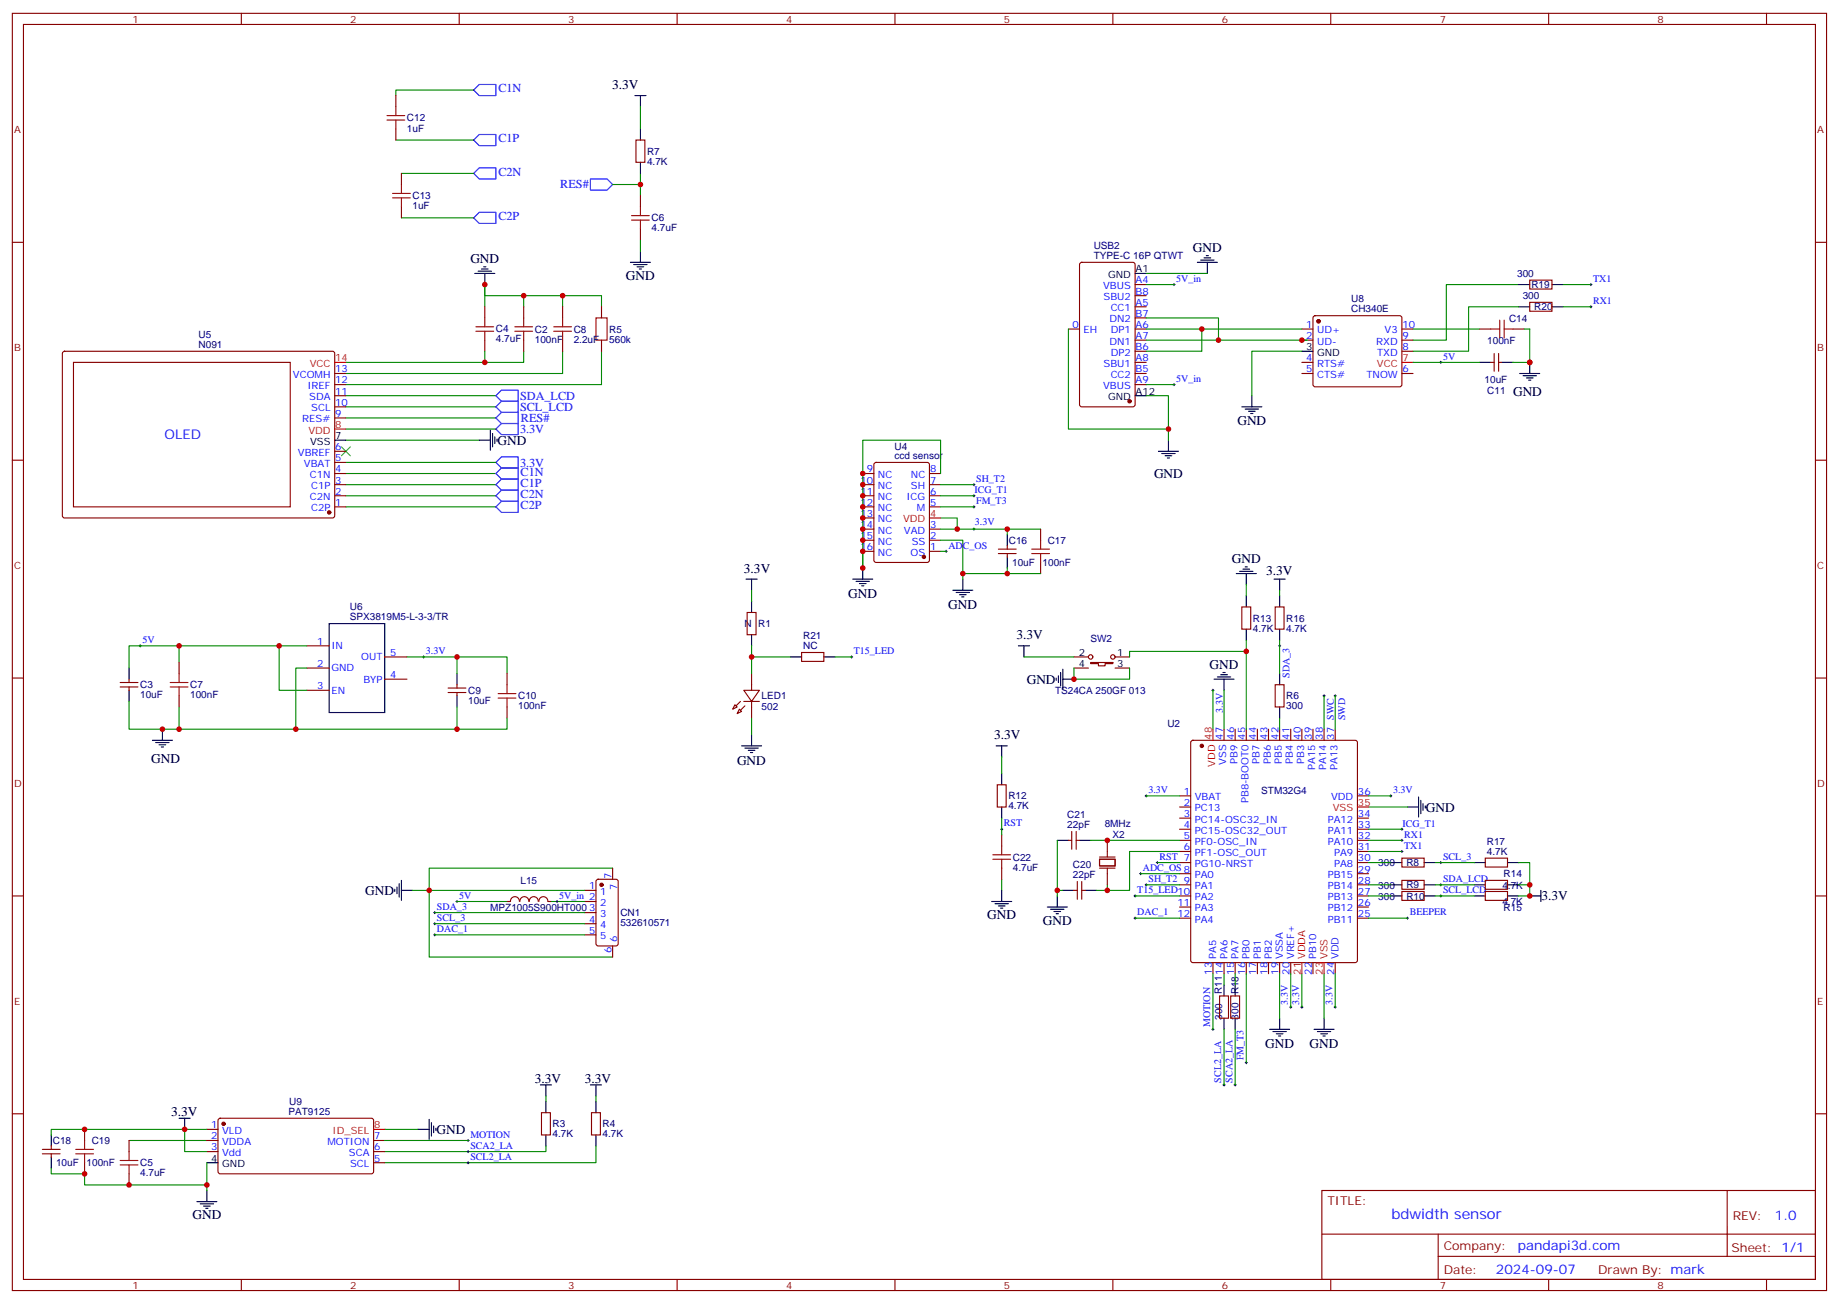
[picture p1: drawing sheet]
<svg xmlns="http://www.w3.org/2000/svg" width="584mm" height="414mm" viewBox="0 0 584 414" stroke-linecap="round" stroke-linejoin="round" font-family="sans-serif">
<g fill="none" stroke="#870000" stroke-width=".35">
<path d="M3.9 4.2h575.7v405.4h-575.7zM7.4 7.8h568.7v398.2h-568.7zM76.6 4.2v3.6M145.7 4.2v3.6M214.9 4.2v3.6M284 4.2v3.6M353.2 4.2v3.6M422.3 4.2v3.6M491.5 4.2v3.6M560.6 4.2v3.6M125.6 30.3v3.6M125.6 40.9v3.5"/>
<path d="M127.4 55v3.6M201.8 44.4h2.8v7.1h-2.8zM3.9 76.9h3.5M127.4 65.6v3.5M203.2 62.1v3.5M203.2 72.7v3.5M576.1 76.9h3.5M153.8 97.4v3.5M166.2 97.4v3.5M178.5 97.4v3.5M190.9 97.4v3.5M342.8 83.5l.5-.2h16.2l.7 .4v44.7l-.4 .7h-16.5l-.7-.4v-44.7z"/>
<path d="M360.2 90.3h3.5M360.2 97.4h3.5M360.2 93.8h3.5M485.5 88.9h7v2.8h-7zM485.5 96h7v2.8h-7zM20 111.7l.5-.2h85.3l.4 .7v51.8l-.7 .4-85.3-.1-.4-.6v-51.5zM23.3 115h68.8v45.9h-68.8zM106.2 118.5h3.5M153.8 107.9v3.6M166.2 107.9v3.6M178.5 107.9v3.6M190.9 107.9v3.6"/>
<path d="M339.1 104.4h3.5M360.2 104.4h3.5M360.2 107.9h3.5M360.2 115h3.5M360.2 118.5h3.5M360.2 111.5h3.5M360.2 100.9h3.5M413.1 104.4h3.6M413.1 107.9h3.6M413.1 115h3.6M413.1 118.5h3.6M416.9 100.4l.5-.2h26.8l.5 .2 .2 .5v21.2l-.2 .5-.5 .2h-26.8l-.5-.3-.2-.4v-21.2z"/>
<path d="M444.9 104.4h3.5M444.9 107.9h3.5M444.9 118.5h3.5M444.9 111.5h3.5M469.6 104.4h3.5M473.1 115h1.1M474.2 112.2v5.6M475.6 115h1M475.6 112.2v5.6M480.2 104.4h3.5M106.2 132.6h3.5M106.2 129.1h3.5"/>
<path d="M106.2 125.6h3.5M106.2 122.1h3.5M360.2 122.1h3.5M3.9 146h3.5M106.2 157.3h3.5M106.2 153.8h3.5M106.2 150.3h3.5M106.2 146.8h3.5M106.2 143.2h3.5M273.8 157.3h3.5M273.8 153.8h3.5M273.8 150.3h3.5"/>
<path d="M277.6 147l.4-.2h16.3l.6 .4 .1 30.6-.5 .7h-16.5l-.6-.5-.1-30.5zM295 157.3h3.5M295 153.8h3.5M295 150.3h3.5M576.1 146h3.5M106.2 160.9h3.5M273.8 175h3.5M273.8 171.4h3.5M273.8 167.9h3.5M273.8 164.4h3.5M273.8 160.9h3.5M295 175h3.5"/>
<path d="M295 171.4h3.5M295 167.9h3.5M295 160.9h3.5M316.8 175.7h5.7M316.8 174.3h5.7M319.7 173.2v1.1M319.7 175.7v1M330.2 167.9v3.5M330.2 178.5v3.5M237.1 194.4h2.8v7h-2.8zM394.1 192.6h2.8v7.1h-2.8zM404.7 192.6h2.8v7.1h-2.8z"/>
<path d="M3.9 215.2h3.5M38.1 218h5.7M38.1 216.6h5.7M41 215.5v1.1M41 218v1.1M56.8 210.3v3.5M97.4 205h7.1M97.4 212h7.1M97.4 219.1h7.1M122.1 215.5h7.1M122.1 208.5h7.1M142.2 219.8h5.6"/>
<path d="M142.2 218.4h5.6M145 217.3v1.1M145 219.8v1M160.9 213.8v3.5M236 219.1h5l-2.5 3.5zM238.5 213.8v5.3M254.4 207.1h7v2.8h-7zM340.8 212h4.6M340.8 208.5h4.6M346.1 210.3h7.1v.3h-2.5v.7h-2.1v-.7h-2.5zM353.9 212h4.6M353.9 208.5h4.6"/>
<path d="M404.7 217.3h2.8v7.1h-2.8zM576.1 215.2h3.5M56.8 220.8v3.6M160.9 224.4v3.5M233.2 223.7l.7 .7-1.4 .7zM234.6 225.1l.7 .7-1.4 .7zM236 222.6h5M238.5 222.6v5.3M378.1 235.2l.5-.3h51.5l.5 .3 .2 .5v69.1l-.3 .5-.4 .2h-51.5l-.5-.2-.2-.5v-69.1zM388.4 231.4v3.5M392 231.4v3.5M395.5 231.4v3.5"/>
<path d="M399 231.4v3.5M402.6 231.4v3.5M406.1 231.4v3.5M409.6 231.4v3.5M413.1 231.4v3.5M416.7 231.4v3.5M420.2 231.4v3.5M423.7 231.4v3.5M316.5 249.1h2.8v7h-2.8zM374.3 252.6h3.6M374.3 256.1h3.6M374.3 259.6h3.6"/>
<path d="M430.8 252.6h3.5M430.8 259.6h3.5M189.4 279.3l.4-.3h5.7l.6 .5 .1 20-.5 .7h-5.9l-.6-.4-.1-20zM194.4 275.5v3.5M317.9 264.9v3.6M317.9 275.5v3.5M339.1 266.7h1M340.1 263.9v5.6M341.5 266.7h1.1M341.5 263.9v5.6M341.9 279.8v5.6M343.3 279.8v5.6"/>
<path d="M348.9 272.7h5v2.1h-5zM348.9 272h5M348.9 275.5h5M351.4 266.7v5.3M351.4 275.5v5.3M374.3 263.2h3.6M374.3 266.7h3.6M374.3 270.2h3.6M374.3 273.8h3.6M374.3 277.3h3.6M430.8 263.2h3.5M430.8 266.7h3.5"/>
<path d="M430.8 270.2h3.5M430.8 273.8h3.5M430.8 277.3h3.5M444.9 272.3h7v2.9h-7zM444.9 279.4h7v2.8h-7zM471.3 279.4h7.1v2.8h-7.1zM471.3 272.3h7.1v2.9h-7.1zM3.9 284.3h3.5M160.9 286.1h1.1M162 286.1a1.41 1.41 0 0 1 1.4-1.5 1.41 1.41 0 0 1 1.4 1.5M165 286.1a1.41 1.41 0 0 1 1.4-1.5 1.41 1.41 0 0 1 1.4 1.5M168 286.1a1.41 1.41 0 0 1 1.4-1.5 1.41 1.41 0 0 1 1.4 1.5"/>
<path d="M171 286.1a1.41 1.41 0 0 1 1.4-1.5 1.41 1.41 0 0 1 1.4 1.5M174 286.1h1M185.6 282.6h3.5M185.6 286.1h3.5M185.6 289.6h3.5M185.6 293.2h3.5M185.6 296.7h3.5M340.8 282.6h1.1M343.3 282.6h1M374.3 284.3h3.6M374.3 280.8h3.6M374.3 287.9h3.6"/>
<path d="M374.3 291.4h3.6M430.8 284.3h3.5M430.8 280.8h3.5M430.8 287.9h3.5M430.8 291.4h3.5M444.9 282.9h7v2.8h-7zM471.3 282.9h7.1v2.8h-7.1zM576.1 284.3h3.5M194.4 300.2v3.5M384.9 305.5v3.5M387 316.1h2.9v7h-2.9zM388.4 305.5v3.5"/>
<path d="M390.6 316.1h2.8v7h-2.8zM392 305.5v3.5M395.5 305.5v3.5M399 305.5v3.5M402.6 305.5v3.5M406.1 305.5v3.5M409.6 305.5v3.5M416.7 305.5v3.5M423.7 305.5v3.5M3.9 353.5h3.5M26.8 358.4v3.5M65.7 358.4h3.5"/>
<path d="M69.4 355.1l.5-.2h48.2l.5 .7-.1 16.5-.6 .4h-48.3l-.4-.7v-16.2zM171.8 353.1h2.9v7.1h-2.9zM187.7 353.1h2.8v7.1h-2.8zM576.1 353.5h3.5M13.4 366.2h5.7M13.4 364.8h5.7M16.3 363.7v1.1M16.3 366.2v1M26.8 369v3.5M41 361.9v3.6M41 372.5v3.6M65.7 361.9h3.5"/>
<path d="M65.7 365.5h3.5M118.6 361.9h3.5M118.6 365.5h3.5M118.6 369h3.5M419.5 377.8h156.6v28.2h-156.6zM548.1 377.8v20.9M419.5 391.7h156.5M456.4 398.7h119.6M456.4 391.7v14.1M76.6 406v3.6M145.7 406v3.6M214.9 406v3.6"/>
<path d="M284 406v3.6M353.2 406v3.6M422.3 406v3.6M491.5 406v3.6M560.6 406v3.6"/>
<circle cx="346.1" cy="208.5" r=".71"/>
<circle cx="353.2" cy="208.5" r=".71"/>
</g>
<g fill="none" stroke="#000" stroke-width=".35">
<path d="M201.5 30.3h3.5M203.2 30.3v3.6M203.2 40.9v3.5M203.2 51.5v3.5M203.2 79.7v3.6M150.7 86.8h6.3M151.7 86.1h4.3M152.8 85.4h2.1M153.5 84.7h.7M153.8 86.8v3.5M200.1 83.3h6.3M201.1 84h4.3"/>
<path d="M202.2 84.7h2.1M202.9 85.4h.7M360.2 86.8h3.5M380 83.3h6.3M381 82.5h4.3M382.1 81.8h2.1M382.8 81.1h.7M383.2 83.3v3.5M481.9 90.3h3.6M481.9 97.4h3.6M492.5 90.3h3.5M492.5 97.4h3.5"/>
<path d="M413.1 111.5h3.6M469.6 115h3.5M476.6 115h3.6M482.3 118.5h6.3M483.3 119.2h4.3M484.4 119.9h2.1M485.5 115v3.5M106.2 139.7h3.5M152.1 139.7h3.5M155.6 136.5v6.4M156.3 137.6v4.2M157 138.6v2.2"/>
<path d="M157.7 139.3v.8M360.2 125.6h3.5M370.8 139.7v3.5M394.1 129.1h6.3M395.1 129.8h4.3M396.2 130.5h2.1M396.9 131.2h.7M397.3 125.6v3.5M485.1 120.6h.7M367.6 143.2h6.4M368.7 143.9h4.2M369.7 144.6h2.2"/>
<path d="M370.5 145.3h.7M319.7 169.7v3.5M319.7 176.7v3.6M395.1 179.9h.8M104.5 197.9h17.6v28.2h-17.6zM236.7 183.8h3.6M238.5 183.8v3.5M238.5 190.9v3.5M270.6 183.8h6.4M271.7 184.5h4.2M272.7 185.2h2.1M273.4 185.9h.7"/>
<path d="M273.8 180.3v3.5M302.4 187.3h6.3M303.4 188h4.3M304.5 188.7h2.1M305.2 189.4h.7M305.5 183.8v3.5M392.3 182h6.4M393.4 181.3h4.2M394.4 180.6h2.2M395.5 182v3.6M395.5 189.1v3.5M395.5 199.7v3.5"/>
<path d="M404.3 183.8h3.5M406.1 183.8v3.5M406.1 189.1v3.5M406.1 199.7v3.5M41 212v3.5M41 219.1v3.5M145 213.8v3.5M238.5 201.4v3.6M250.9 208.5h3.5M261.4 208.5h3.6M323.2 205h3.5M324.9 205v3.5"/>
<path d="M335.2 215.2v.7M335.9 214.5v2.1M336.6 213.4v4.3M337.3 215.5h3.5M337.3 212.4v6.3M385.3 215.5h6.3M386.3 214.8h4.3M387.4 214.1h2.1M388.1 213.4h.7M388.4 215.5v3.6M406.1 213.8v3.5M48.4 234.9h6.3"/>
<path d="M49.4 235.7h4.3M50.5 236.4h2.1M51.2 237.1h.7M51.5 231.4v3.5M145 220.8v3.6M235.3 236.7h6.4M236.4 237.4h4.2M237.5 238.1h2.1M238.2 238.8h.7M238.5 233.2v3.5M316.1 236.7h3.6M317.9 236.7v3.5"/>
<path d="M406.1 224.4v3.5M317.9 245.5v3.6M317.9 256.1v3.5M446.7 256.1h3.5M450.2 252.9v6.4M450.9 254v4.2M451.6 255.1v2.1M452.3 255.8v.7M127.4 279.4v6.3M335.5 266.7h3.6M342.6 266.7h3.5M441.4 273.8h3.5"/>
<path d="M451.9 273.8h3.6M467.8 273.8h3.5M478.4 273.8h3.5M125.3 282.2v.7M126 281.5v2.1M126.7 280.5v4.2M127.4 282.6h3.5M314.7 286.1h6.4M315.8 286.8h4.2M316.8 287.5h2.1M317.5 288.2h.7M317.9 282.6v3.5"/>
<path d="M332.4 287.9h6.3M333.4 288.6h4.2M334.5 289.3h2.1M335.2 290h.7M335.5 284.3v3.6M337.3 282.6h3.5M344.3 282.6h3.6M441.4 280.8h3.5M441.4 284.3h3.5M451.9 280.8h3.6M451.9 284.3h3.6M467.8 280.8h3.5"/>
<path d="M467.8 284.3h3.5M478.4 280.8h3.5M478.4 284.3h3.5M485.5 284.3h3.5M489 282.6v3.5M388.4 312.6v3.5M392 312.6v3.5M388.4 323.1v3.6M392 323.1v3.6M402.9 326.7h6.4M404 327.4h4.2M405 328.1h2.1"/>
<path d="M405.7 328.8h.7M406.1 323.1v3.6M417 326.7h6.4M418.1 327.4h4.2M419.1 328.1h2.2M419.8 328.8h.7M420.2 323.1v3.6M56.8 354.9h3.6M58.6 354.9v3.5M132.7 358.4h3.5M136.2 355.2v6.4M136.9 356.3v4.2"/>
<path d="M137.6 357.4v2.1M138.3 358.1v.7M171.5 344.3h3.5M173.2 344.3v3.5M173.2 349.6v3.5M187.4 344.3h3.5M189.1 344.3v3.5M189.1 349.6v3.5M16.3 360.2v3.5M16.3 367.2v3.6M65.7 369h3.5M65.7 377.8v3.6"/>
<path d="M173.2 360.2v3.5M189.1 360.2v3.5M62.5 381.4h6.3M63.5 382.1h4.3M64.6 382.8h2.1M65.3 383.5h.7"/>
</g>
<g fill="none" stroke="#000" stroke-width=".32">
<path d="M372.2 90.3h.7M372.6 90v.7M504.5 90.3h.7M504.5 97.4h.7M504.9 90v.7M504.9 97v.7M456.9 115h.7M457.2 114.7v.7M372.2 122.1h.7M372.6 121.7v.7M308.7 157.3h.7M308.7 153.8h.7"/>
<path d="M309.1 153.5v.7M309.1 157v.7M299.9 175h.7M300.2 174.6v.7M308.7 167.9h.7M308.7 160.9h.7M309.1 160.5v.7M309.1 167.6v.7M44.1 205h.7M44.5 204.6v.7M134.1 208.5h.7M134.4 208.1v.7"/>
<path d="M269.9 208.5h.7M270.3 208.1v.7M384.6 219.1h.7M384.9 218.7v.7M405.7 205h.7M406.1 204.6v.7M419.8 220.8h.7M420.2 220.5v.7M423.4 220.8h.7M423.7 220.5v.7M363.4 252.6h.7M363.7 252.2v.7"/>
<path d="M441 252.6h.7M441.4 252.2v.7M317.5 263.2h.7M317.9 262.8v.7M361.6 277.3h.7M362 276.9v.7M366.9 273.8h.7M367.3 273.4v.7M444.5 263.2h.7M444.5 270.2h.7M444.5 266.7h.7M444.9 262.8v.7"/>
<path d="M444.9 266.3v.8M444.9 269.9v.7M456.9 273.8h.7M457.2 273.4v.7M137.6 289.6h.7M137.6 293.2h.7M137.6 296.7h.7M138 289.3v.7M138 292.8v.7M138 296.3v.7M144.7 286.1h.7M145 285.7v.8"/>
<path d="M176.4 286.1h.7M176.8 285.7v.8M359.9 291.4h.7M359.9 284.3h.7M360.2 284v.7M360.2 291v.7M363.4 280.8h.7M363.7 280.5v.7M446.3 291.4h.7M446.7 291v.7M456.9 280.8h.7M456.9 284.3h.7"/>
<path d="M457.2 280.5v.7M457.2 284v.7M409.3 319.6h.7M409.6 319.3v.7M412.8 319.6h.7M413.1 319.3v.7M423.4 319.6h.7M423.7 319.3v.7M384.6 326.7h.7M384.9 326.3v.7M395.1 337.3h.8M395.5 336.9v.7"/>
<path d="M388.1 344.3h.7M388.4 344v.7M391.6 344.3h.7M392 344v.7M148.2 369h.7M148.2 365.5h.7M148.2 361.9h.7M148.6 361.6v.7M148.6 365.1v.7M148.6 368.7v.7"/>
</g>
<g fill="none" stroke="#008700" stroke-width=".35">
<path d="M150.3 28.6h-24.7v1.7M203.2 33.9v7M125.6 44.4h24.7M127.4 55h22.9M194.4 58.6h8.8M203.2 55v7.1M127.4 69.1h22.9M203.2 76.2v3.5M153.8 97.4v-7.1v3.5h37.1v3.6M166.2 93.8v3.6M178.5 93.8v3.6M363.7 86.8h19.5"/>
<path d="M363.7 90.3h8.9M481.9 97.4h-15.8v14.1h-17.7M481.9 90.3h-22.9v17.6h-10.6M496 90.3h8.9M496 97.4h8.9M153.8 111.5v3.5h-44.1M166.2 111.5v3.5h-12.4M178.5 111.5v7h-68.8M190.9 111.5v10.6h-81.2M339.1 104.4v31.8h31.7M363.7 100.9h23v7M363.7 104.4h49.4"/>
<path d="M363.7 107.9h51.2M381.4 104.4v7.1h-17.7M413.1 111.5h-15.8v14.1M448.4 104.4h21.2M448.4 115h21.2M483.7 104.4h1.8v10.6h-5.3M109.7 139.7h42.4M109.7 136.2h47.7M109.7 125.6h47.7M109.7 129.1h47.7M109.7 132.6h47.7M363.7 125.6h7.1v14.1"/>
<path d="M363.7 122.1h8.9M109.7 157.3h47.7M109.7 153.8h47.7M109.7 146.8h47.7M109.7 150.3h47.7M298.5 150.3v-10.6h-24.7v40.6v-5.3M298.5 157.3h10.6M298.5 153.8h10.6M109.7 160.9h47.7M298.5 164.4h5.3v3.5M298.5 171.4h7v12.4M298.5 167.9h31.7"/>
<path d="M298.5 160.9h10.6M298.5 175h1.7M319.7 167.9v1.8M238.5 187.3v3.6M305.5 182h14.2M319.7 180.3v1.7h10.5M395.5 185.6v3.5M406.1 187.3v1.8M56.8 210.3v-5.3h-15.8v7M56.8 205h40.6M88.6 205v14.1h8.8M97.4 212h-3.5v19.4h-37.1"/>
<path d="M129.2 208.5h15.8v5.3M145 208.5h15.9v5.3M238.5 205v3.5M250.9 208.5h-12.4v5.3M265 208.5h5.3M324.9 208.5h15.9M340.8 212v3.5h17.7v-3.5M384.9 219.1v12.3M388.4 219.1v12.3M395.5 206.7h-37v1.8M395.5 203.2v28.2M406.1 203.2v10.6"/>
<path d="M41 222.6v8.8h15.8v-7M145 224.4v7M160.9 227.9v3.5h-67M238.5 227.9v5.3M406.1 227.9v3.5M420.2 220.8v10.6M423.7 220.8v10.6M317.9 259.6v5.3M317.9 240.2v5.3M363.7 252.6h10.6M434.3 252.6h7.1M434.3 256.1h12.4"/>
<path d="M194.4 275.5h-58.2v28.2h58.2M317.9 279v3.6M335.5 266.7v17.6M346.1 266.7h28.2M362 277.3h12.3M367.3 273.8h7M374.3 270.2h-15.8v12.4h-7.1M434.3 266.7h10.6M434.3 273.8h7.1M434.3 263.2h10.6M434.3 270.2h10.6M455.5 273.8h12.3"/>
<path d="M481.9 273.8h3.6v7M130.9 282.6h54.7M138 289.6h47.6M138 293.2h47.6M138 296.7h47.6M145 286.1h15.9M175 286.1h10.6M335.5 282.6h1.8M351.4 280.8v1.8h-3.5M360.2 291.4h14.1M360.2 284.3h14.1M363.7 280.8h10.6"/>
<path d="M434.3 280.8h7.1M434.3 291.4h12.4M434.3 284.3h7.1M455.5 280.8h12.3M455.5 284.3h12.3M481.9 280.8h3.6v3.5h-3.6M384.9 309v17.7M388.4 309v3.6M392 309v3.6M395.5 309v28.3M406.1 309v14.1M409.6 309v10.6"/>
<path d="M413.1 309v10.6M420.2 309v14.1M423.7 309v10.6M388.4 326.7v17.6M392 326.7v17.6M58.6 358.4h-42.3v1.8M65.7 358.4h-7.1v7.1h7.1M122.1 358.4h10.6M173.2 347.8v1.8M189.1 347.8v1.8M16.3 370.8v1.7h10.5v3.6h38.9v1.7M41 361.9h24.7"/>
<path d="M65.7 369v7.1M122.1 361.9h26.5M173.2 363.7v1.8h-51.1M189.1 363.7v5.3h-67"/>
</g>
<g fill="#870000" stroke="#870000" stroke-width=".35">
<path d="M235 225.4l1.4-1.4z"/>
<path d="M235 222.6l-1.4 1.4z"/>
<circle cx="70.9" cy="356.7" r=".53"/>
<circle cx="293.2" cy="176.7" r=".53"/>
<circle cx="190.9" cy="280.8" r=".53"/>
<circle cx="381.4" cy="236.7" r=".53"/>
<circle cx="418.4" cy="102" r=".53"/>
<circle cx="104.5" cy="162.6" r=".53"/>
<circle cx="358.5" cy="127.4" r=".53"/>
</g>
<path d="M106.2 115h3.5M444.9 115h3.5M106.2 136.2h3.5M295 164.4h3.5M384.9 231.4v3.5M430.8 256.1h3.5M413.1 305.5v3.5M420.2 305.5v3.5M118.6 358.4h3.5" fill="none" stroke="#f00" stroke-width=".35"/>
<g fill="none" stroke="#00f" stroke-width=".35">
<path d="M150.3 28.6l1.8-1.8h5.3v3.5h-5.3zM150.3 55l1.8-1.7h5.3v3.5h-5.3zM150.3 44.4l1.8-1.7h5.3v3.5h-5.3zM187.4 56.8h5.3l1.7 1.8-1.7 1.7h-5.3zM152.1 67.4h5.3v3.5h-5.3l-1.8-1.8zM157.4 136.2l1.7-1.8h5.3v3.5h-5.3zM157.4 129.1l1.7-1.7h5.3v3.5h-5.3zM157.4 125.6l1.7-1.8h5.3v3.6h-5.3zM157.4 132.6l1.7-1.7h5.3v3.5h-5.3zM157.4 150.3l1.7-1.8h5.3v3.5h-5.3zM157.4 153.8l1.7-1.8h5.3v3.6h-5.3zM157.4 157.3l1.7-1.7h5.3v3.5h-5.3z"/>
<path d="M159.1 145h5.3v3.5h-5.3l-1.7-1.7zM159.1 159.1h5.3v3.5h-5.3l-1.7-1.7z"/>
</g>
<path d="M108.3 141.8l2.9 2.8M111.2 141.8l-2.9 2.8" fill="none" stroke="#3c3" stroke-width=".35"/>
<g fill="none" stroke="#a10000" stroke-width=".35">
<path d="M122.8 38.1h5.6M122.8 36.7h5.6M125.6 33.9v2.8M125.6 38.1v2.8M127.4 58.6v2.8M124.6 62.8h5.6M124.6 61.4h5.6M127.4 62.8v2.8M200.4 69.8h5.7M200.4 68.4h5.7M203.2 65.6v2.8M203.2 69.8v2.9"/>
<path d="M151 105.1h5.7M151 103.7h5.7M153.8 100.9v2.8M153.8 105.1v2.8M163.4 105.1h5.6M163.4 103.7h5.6M166.2 100.9v2.8M166.2 105.1v2.8M175.7 105.1h5.7M175.7 103.7h5.7M178.5 100.9v2.8M178.5 105.1v2.8"/>
<path d="M189.1 100.9h3.6v7h-3.6zM473.1 104.4h2.8M475.9 101.6v5.6M477.3 101.6v5.6M477.3 104.4h2.9M327.4 175.7h5.7M327.4 174.3h5.7M330.2 171.4v2.9M330.2 175.7v2.8M54 218h5.7M54 216.6h5.7M56.8 213.8v2.8"/>
<path d="M56.8 218v2.8M160.9 217.3v2.8M158.1 221.5h5.6M158.1 220.1h5.6M160.9 221.5v2.9M315.1 272.7h5.6M315.1 271.3h5.6M317.9 268.5v2.8M317.9 272.7v2.8M24 366.2h5.7M24 364.8h5.7M26.8 361.9v2.9"/>
<path d="M26.8 366.2v2.8M38.1 369.7h5.7M38.1 368.3h5.7M41 365.5v2.8M41 369.7v2.8"/>
</g>
<g fill="#c00">
<circle cx="51.5" cy="231.4" r=".88"/>
<circle cx="56.8" cy="205" r=".88"/>
<circle cx="88.6" cy="205" r=".88"/>
<circle cx="56.8" cy="231.4" r=".88"/>
<circle cx="93.9" cy="231.4" r=".88"/>
<circle cx="145" cy="231.4" r=".88"/>
<circle cx="145" cy="208.5" r=".88"/>
<circle cx="58.6" cy="358.4" r=".88"/>
<circle cx="303.8" cy="167.9" r=".88"/>
<circle cx="273.8" cy="171.4" r=".88"/>
<circle cx="273.8" cy="167.9" r=".88"/>
<circle cx="273.8" cy="164.4" r=".88"/>
<circle cx="273.8" cy="160.9" r=".88"/>
<circle cx="273.8" cy="157.3" r=".88"/>
<circle cx="273.8" cy="153.8" r=".88"/>
<circle cx="273.8" cy="150.3" r=".88"/>
<circle cx="273.8" cy="175" r=".88"/>
<circle cx="273.8" cy="180.3" r=".88"/>
<circle cx="153.8" cy="90.3" r=".88"/>
<circle cx="166.2" cy="93.8" r=".88"/>
<circle cx="178.5" cy="93.8" r=".88"/>
<circle cx="203.2" cy="58.6" r=".88"/>
<circle cx="136.2" cy="282.6" r=".88"/>
<circle cx="153.8" cy="115" r=".88"/>
<circle cx="305.5" cy="182" r=".88"/>
<circle cx="319.7" cy="182" r=".88"/>
<circle cx="65.7" cy="376.1" r=".88"/>
<circle cx="319.7" cy="167.9" r=".88"/>
<circle cx="26.8" cy="358.4" r=".88"/>
<circle cx="26.8" cy="372.5" r=".88"/>
<circle cx="41" cy="376.1" r=".88"/>
<circle cx="335.5" cy="282.6" r=".88"/>
<circle cx="351.4" cy="266.7" r=".88"/>
<circle cx="351.4" cy="282.6" r=".88"/>
<circle cx="485.5" cy="280.8" r=".88"/>
<circle cx="395.5" cy="206.7" r=".88"/>
<circle cx="485.5" cy="115" r=".88"/>
<circle cx="340.8" cy="215.5" r=".88"/>
<circle cx="370.8" cy="136.2" r=".88"/>
<circle cx="381.4" cy="104.4" r=".88"/>
<circle cx="485.5" cy="284.3" r=".88"/>
<circle cx="238.5" cy="208.5" r=".88"/>
<circle cx="413.1" cy="107.9" r=".88"/>
<circle cx="386.7" cy="107.9" r=".88"/>
</g>
<text font-size="4.6" fill="#00f" x="441.6" y="386.9">bdwidth sensor</text>
<g font-size="4.2">
<text x="194.3" y="28.2">3.3V</text>
<text x="149.3" y="83.5">GND</text>
<text x="378.6" y="80.1">GND</text>
<text x="198.6" y="88.9">GND</text>
<text x="480.2" y="125.6">GND</text>
<text x="392.7" y="134.8">GND</text>
<text x="157.9" y="141.1">GND</text>
<text x="366.2" y="151.7">GND</text>
<text x="390.9" y="178.7">GND</text>
<text x="236.1" y="181.7">3.3V</text>
<text x="401.8" y="182.6">3.3V</text>
<text x="269.2" y="189.7">GND</text>
<text x="300.9" y="193.3">GND</text>
<text x="322.5" y="202.9">3.3V</text>
<text x="383.9" y="212.3">GND</text>
<text x="325.8" y="217">GND</text>
<text x="315.5" y="234.6">3.3V</text>
<text x="48" y="242">GND</text>
<text x="233.9" y="242.7">GND</text>
<text x="452.5" y="257.6">GND</text>
<text x="115.9" y="284">GND</text>
<text x="489.2" y="285.7">3.3V</text>
<text x="313.3" y="291.7">GND</text>
<text x="330.9" y="293.5">GND</text>
<text x="401.5" y="332.8">GND</text>
<text x="415.6" y="332.8">GND</text>
<text x="169.7" y="343.6">3.3V</text>
<text x="185.6" y="343.6">3.3V</text>
<text x="54.4" y="354.2">3.3V</text>
<text x="138.5" y="359.8">GND</text>
<text x="61.1" y="387">GND</text>
</g>
<g font-size="4.2" fill="#00f">
<text x="52.2" y="139.4">OLED</text>
<text x="563.3" y="387.1">1.0</text>
<text x="481.7" y="396.6">pandapi3d.com</text>
<text x="474.7" y="404.5">2024-09-07</text>
</g>
<g font-size="3.9" fill="#00f">
<text x="158.2" y="29.3">C1N</text>
<text x="158.2" y="45.2">C1P</text>
<text x="158.2" y="55.8">C2N</text>
<text x="177.8" y="59.8">RES#</text>
<text x="158.2" y="69.9">C2P</text>
<text x="165" y="130.4">SCL_LCD</text>
<text x="165" y="126.9">SDA_LCD</text>
<text x="165" y="137.5">3.3V</text>
<text x="165.3" y="133.9">RES#</text>
<text x="165" y="148.1">3.3V</text>
<text x="165.2" y="151">C1N</text>
<text x="165.2" y="154.6">C1P</text>
<text x="165.2" y="158.1">C2N</text>
<text x="165.2" y="161.6">C2P</text>
</g>
<g font-size="3.9" fill="#800">
<text x="421.3" y="382.4">TITLE:</text>
<text x="549.9" y="387.1">REV:</text>
<text x="458.2" y="396.6">Company:</text>
<text x="549.5" y="397.2">Sheet: 1/1</text>
<text x="458.2" y="404.3">Date:</text>
<text x="507.2" y="404.4">Drawn By: mark</text>
</g>
<g font-size="3.2" fill="#800">
<text x="42" y="7.2">1</text>
<text x="111.2" y="7.2">2</text>
<text x="180.3" y="7.2">3</text>
<text x="249.4" y="7.2">4</text>
<text x="318.6" y="7.2">5</text>
<text x="387.7" y="7.2">6</text>
<text x="456.9" y="7.2">7</text>
<text x="526" y="7.2">8</text>
<text x="4.4" y="42.3">A</text>
<text x="576.7" y="42.3">A</text>
<text x="4.4" y="111.5">B</text>
<text x="576.7" y="111.5">B</text>
<text x="4.4" y="180.6">C</text>
<text x="576.7" y="180.6">C</text>
<text x="4.4" y="249.8">D</text>
<text x="576.7" y="249.8">D</text>
<text x="4.4" y="318.9">E</text>
<text x="576.7" y="318.9">E</text>
<text x="42" y="409">1</text>
<text x="111.2" y="409">2</text>
<text x="180.3" y="409">3</text>
<text x="249.4" y="409">4</text>
<text x="318.6" y="409">5</text>
<text x="387.7" y="409">6</text>
<text x="456.9" y="409">7</text>
<text x="526" y="409">8</text>
</g>
<g font-size="3.2" fill="#000080">
<text x="129.2" y="41.8">1uF</text>
<text x="129.2" y="38.5">C12</text>
<text x="205.4" y="52.3">4.7K</text>
<text x="205.4" y="49.1">R7</text>
<text x="130.9" y="63.2">C13</text>
<text x="130.9" y="66.4">1uF</text>
<text x="206.8" y="70.3">C6</text>
<text x="206.8" y="73.5">4.7uF</text>
<text x="347.1" y="82.2">TYPE-C 16P QTWT</text>
<text x="347.1" y="79">USB2</text>
<text x="481.5" y="87.9">300</text>
<text x="428.8" y="95.9">U8</text>
<text x="483.2" y="95">300</text>
<text x="486" y="91.5">R19</text>
<text x="428.8" y="99.1">CH340E</text>
<text x="486.9" y="98.5">R20</text>
<text x="63" y="107.2">U5</text>
<text x="157.4" y="105.5">C4</text>
<text x="169.7" y="105.6">C2</text>
<text x="182.1" y="105.6">C8</text>
<text x="193.4" y="105.6">R5</text>
<text x="478.9" y="102.1">C14</text>
<text x="63" y="110.4">N091</text>
<text x="157.4" y="108.7">4.7uF</text>
<text x="169.7" y="108.7">100nF</text>
<text x="182.1" y="108.8">2.2uF</text>
<text x="193.4" y="108.8">560k</text>
<text x="472" y="109.1">100nF</text>
<text x="471.1" y="121.5">10uF</text>
<text x="472" y="125">C11</text>
<text x="283.9" y="142.7">U4</text>
<text x="283.9" y="145.7">ccd sensor</text>
<text x="320.2" y="172.6">C16</text>
<text x="332.5" y="172.6">C17</text>
<text x="321.2" y="179.7">10uF</text>
<text x="330.9" y="179.7">100nF</text>
<text x="111" y="196.8">SPX3819M5-L-3-3/TR</text>
<text x="111" y="193.5">U6</text>
<text x="397.6" y="197.3">R13</text>
<text x="408.2" y="197.3">R16</text>
<text x="236.3" y="199">N</text>
<text x="240.6" y="199">R1</text>
<text x="254.9" y="202.8">R21</text>
<text x="346.1" y="203.7">SW2</text>
<text x="397.6" y="200.5">4.7K</text>
<text x="408.2" y="200.5">4.7K</text>
<text x="254.9" y="206">NC</text>
<text x="44.5" y="221.6">10uF</text>
<text x="44.5" y="218.5">C3</text>
<text x="60.4" y="221.6">100nF</text>
<text x="60.4" y="218.5">C7</text>
<text x="148.6" y="220.2">C9</text>
<text x="164.4" y="222">C10</text>
<text x="241.7" y="222">LED1</text>
<text x="334.8" y="220.3">TS24CA 250GF 013</text>
<text x="408.2" y="222">R6</text>
<text x="148.6" y="223.4">10uF</text>
<text x="164.4" y="225.1">100nF</text>
<text x="241.7" y="225.2">502</text>
<text x="408.2" y="225.2">300</text>
<text x="370.5" y="230.8">U2</text>
<text x="400.3" y="252">STM32G4</text>
<text x="320" y="256.8">4.7K</text>
<text x="320" y="253.6">R12</text>
<text x="338.7" y="262.8">22pF</text>
<text x="338.7" y="259.6">C21</text>
<text x="350.6" y="262.6">8MHz</text>
<text x="353" y="266.1">X2</text>
<text x="471.9" y="268.1">R17</text>
<text x="321.4" y="273.1">C22</text>
<text x="340.5" y="275.5">C20</text>
<text x="437.4" y="274.9">300</text>
<text x="446.3" y="274.9">R8</text>
<text x="471.9" y="271.3">4.7K</text>
<text x="165.2" y="280.4">L15</text>
<text x="321.4" y="276.3">4.7uF</text>
<text x="340.5" y="278.7">22pF</text>
<text x="437.4" y="282">300</text>
<text x="446.3" y="282">R9</text>
<text x="476.8" y="282">4.7K</text>
<text x="477.1" y="278.5">R14</text>
<text x="437.4" y="285.5">300</text>
<text x="446.3" y="285.5">R10</text>
<text x="476.8" y="287.3">4.7K</text>
<text x="155.6" y="289">MPZ1005S900HT000</text>
<text x="196.9" y="293.9">532610571</text>
<text x="196.9" y="290.8">CN1</text>
<text x="477.1" y="289">R15</text>
<text x="387.8" y="315.5" transform="rotate(-90 387.8 315.5)">R1114</text>
<text x="393.1" y="315.6" transform="rotate(-90 393.1 315.6)">R18</text>
<text x="387.8" y="323.6" transform="rotate(-90 387.8 323.6)">300</text>
<text x="393.1" y="323.6" transform="rotate(-90 393.1 323.6)">300</text>
<text x="91.6" y="353.8">PAT9125</text>
<text x="91.8" y="350.6">U9</text>
<text x="175.4" y="357.8">R3</text>
<text x="191.2" y="357.8">R4</text>
<text x="16.8" y="363.1">C18</text>
<text x="29.1" y="363.1">C19</text>
<text x="175.4" y="361">4.7K</text>
<text x="191.2" y="361">4.7K</text>
<text x="17.8" y="370.2">10uF</text>
<text x="27.5" y="370.2">100nF</text>
<text x="44.5" y="370.2">C5</text>
<text x="44.5" y="373.3">4.7uF</text>
</g>
<g font-size="3.2">
<text x="351.6" y="88.2">GND</text>
<text x="360.4" y="86.4">A1</text>
<text x="414.5" y="111.1">3</text>
<text x="418" y="112.9">GND</text>
<text x="360.4" y="125.2">A12</text>
<text x="351.6" y="127">GND</text>
<text x="98.4" y="141.1">VSS</text>
<text x="106.4" y="139.3">7</text>
<text x="342.3" y="208.1">2</text>
<text x="354.6" y="208.1">1</text>
<text x="342.3" y="211.7">4</text>
<text x="354.6" y="211.7">3</text>
<text x="67" y="368.7">4</text>
<text x="70.5" y="370.4">GND</text>
</g>
<g font-size="3.2" fill="#00f">
<text x="360.4" y="90">A4</text>
<text x="373.3" y="89.4">5V_in</text>
<text x="505.6" y="89.4">TX1</text>
<text x="350.1" y="91.7">VBUS</text>
<text x="350.2" y="95.2">SBU2</text>
<text x="360.4" y="93.5">B8</text>
<text x="352.5" y="98.8">CC1</text>
<text x="360.4" y="100.5">B7</text>
<text x="360.4" y="97">A5</text>
<text x="505.6" y="96.5">RX1</text>
<text x="340.4" y="104.1">0</text>
<text x="343.9" y="105.8">EH</text>
<text x="352.1" y="102.3">DN2</text>
<text x="352.5" y="105.8">DP1</text>
<text x="360.4" y="107.6">A7</text>
<text x="360.4" y="104.1">A6</text>
<text x="414.5" y="104.1">1</text>
<text x="414.5" y="107.6">2</text>
<text x="418" y="105.8">UD+</text>
<text x="439.4" y="105.8">V3</text>
<text x="445.1" y="107.6">9</text>
<text x="445.1" y="104.1">10</text>
<text x="352.1" y="109.4">DN1</text>
<text x="352.5" y="112.9">DP2</text>
<text x="360.4" y="111.1">B6</text>
<text x="418" y="109.4">UD-</text>
<text x="436.8" y="109.4">RXD</text>
<text x="437" y="112.9">TXD</text>
<text x="445.1" y="111.1">8</text>
<text x="93" y="119.9">VCOMH</text>
<text x="106.4" y="118.2">13</text>
<text x="350.2" y="116.4">SBU1</text>
<text x="352.5" y="119.9">CC2</text>
<text x="360.4" y="118.2">B5</text>
<text x="360.4" y="114.7">A8</text>
<text x="414.5" y="114.7">4</text>
<text x="414.5" y="118.2">5</text>
<text x="418" y="116.4">RTS#</text>
<text x="418" y="119.9">CTS#</text>
<text x="433.6" y="119.9">TNOW</text>
<text x="445.1" y="118.2">6</text>
<text x="457.9" y="114.1">5V</text>
<text x="97.5" y="123.5">IREF</text>
<text x="106.4" y="125.2">11</text>
<text x="106.4" y="121.7">12</text>
<text x="350.1" y="123.5">VBUS</text>
<text x="360.4" y="121.7">A9</text>
<text x="373.3" y="121.2">5V_in</text>
<text x="98.1" y="127">SDA</text>
<text x="98.8" y="130.5">SCL</text>
<text x="106.4" y="128.8">10</text>
<text x="95.9" y="134.1">RES#</text>
<text x="106.4" y="132.3">9</text>
<text x="106.4" y="142.9">6</text>
<text x="94.5" y="144.6">VBREF</text>
<text x="96.4" y="148.2">VBAT</text>
<text x="106.4" y="149.9">4</text>
<text x="106.4" y="146.4">5</text>
<text x="275.1" y="149.9">9</text>
<text x="295.1" y="149.9">8</text>
<text x="98.3" y="151.7">C1N</text>
<text x="98.8" y="155.2">C1P</text>
<text x="106.4" y="153.5">3</text>
<text x="273.1" y="153.5">10</text>
<text x="278.6" y="155.2">NC</text>
<text x="278.6" y="151.7">NC</text>
<text x="289.1" y="151.7">NC</text>
<text x="289.1" y="155.2">SH</text>
<text x="295.1" y="153.5">7</text>
<text x="309.8" y="152.9">SH_T2</text>
<text x="98.3" y="158.7">C2N</text>
<text x="106.4" y="160.5">1</text>
<text x="106.4" y="157">2</text>
<text x="273.1" y="160.5">12</text>
<text x="273.1" y="157">11</text>
<text x="278.6" y="158.7">NC</text>
<text x="287.6" y="158.7">ICG</text>
<text x="295.1" y="157">6</text>
<text x="295.1" y="160.5">5</text>
<text x="309.3" y="156.6">ICG_T1</text>
<text x="309.8" y="160">FM_T3</text>
<text x="98.8" y="162.3">C2P</text>
<text x="273.1" y="167.6">14</text>
<text x="273.1" y="164">13</text>
<text x="278.6" y="165.8">NC</text>
<text x="278.6" y="162.3">NC</text>
<text x="291" y="162.3">M</text>
<text x="295.1" y="167.6">3</text>
<text x="309.4" y="166.7">3.3V</text>
<text x="273.1" y="171.1">15</text>
<text x="278.6" y="172.9">NC</text>
<text x="278.6" y="169.3">NC</text>
<text x="286.9" y="169.3">VAD</text>
<text x="289.3" y="172.9">SS</text>
<text x="295.1" y="171.1">2</text>
<text x="273.1" y="174.6">16</text>
<text x="278.6" y="176.4">NC</text>
<text x="289" y="176.4">OS</text>
<text x="295.1" y="174.6">1</text>
<text x="301" y="174.1">ADC_OS</text>
<text x="45.2" y="204.1">5V</text>
<text x="100.7" y="204.6">1</text>
<text x="105.2" y="206">IN</text>
<text x="114.6" y="209.5">OUT</text>
<text x="123.9" y="208.1">5</text>
<text x="135.1" y="207.6">3.3V</text>
<text x="271" y="207.6">T15_LED</text>
<text x="100.7" y="211.7">2</text>
<text x="105.2" y="213.1">GND</text>
<text x="123.9" y="215.2">4</text>
<text x="409.3" y="215.2" transform="rotate(-90 409.3 215.2)">SDA_3</text>
<text x="100.7" y="218.7">3</text>
<text x="105.2" y="220.1">EN</text>
<text x="115.3" y="216.6">BYP</text>
<text x="388.1" y="226.2" transform="rotate(-90 388.1 226.2)">3.3V</text>
<text x="423.3" y="228.4" transform="rotate(-90 423.3 228.4)">SWC</text>
<text x="426.9" y="228.7" transform="rotate(-90 426.9 228.7)">SWD</text>
<text x="388.1" y="234.8" transform="rotate(-90 388.1 234.8)">47</text>
<text x="391.6" y="234.8" transform="rotate(-90 391.6 234.8)">46</text>
<text x="395.1" y="234.8" transform="rotate(-90 395.1 234.8)">45</text>
<text x="398.7" y="234.8" transform="rotate(-90 398.7 234.8)">44</text>
<text x="402.2" y="234.8" transform="rotate(-90 402.2 234.8)">43</text>
<text x="405.7" y="234.8" transform="rotate(-90 405.7 234.8)">42</text>
<text x="409.3" y="234.8" transform="rotate(-90 409.3 234.8)">41</text>
<text x="412.8" y="234.8" transform="rotate(-90 412.8 234.8)">40</text>
<text x="416.3" y="234.8" transform="rotate(-90 416.3 234.8)">39</text>
<text x="419.8" y="234.8" transform="rotate(-90 419.8 234.8)">38</text>
<text x="423.4" y="234.8" transform="rotate(-90 423.4 234.8)">37</text>
<text x="389.1" y="242.8" transform="rotate(-90 389.1 242.8)">VSS</text>
<text x="392.7" y="242.4" transform="rotate(-90 392.7 242.4)">PB9</text>
<text x="399.7" y="242.4" transform="rotate(-90 399.7 242.4)">PB7</text>
<text x="403.3" y="242.4" transform="rotate(-90 403.3 242.4)">PB6</text>
<text x="406.8" y="242.4" transform="rotate(-90 406.8 242.4)">PB5</text>
<text x="410.3" y="242.4" transform="rotate(-90 410.3 242.4)">PB4</text>
<text x="413.8" y="242.4" transform="rotate(-90 413.8 242.4)">PB3</text>
<text x="417.4" y="244.4" transform="rotate(-90 417.4 244.4)">PA15</text>
<text x="420.9" y="244.4" transform="rotate(-90 420.9 244.4)">PA14</text>
<text x="424.4" y="244.4" transform="rotate(-90 424.4 244.4)">PA13</text>
<text x="364.5" y="251.7">3.3V</text>
<text x="442.1" y="251.7">3.3V</text>
<text x="375.7" y="252.2">1</text>
<text x="375.7" y="255.8">2</text>
<text x="379.2" y="254">VBAT</text>
<text x="379.2" y="257.5">PC13</text>
<text x="396.2" y="254.9" transform="rotate(-90 396.2 254.9)">PB8-BOOT0</text>
<text x="422.4" y="254">VDD</text>
<text x="431" y="252.2">36</text>
<text x="318.6" y="262.3">RST</text>
<text x="375.7" y="259.3">3</text>
<text x="375.7" y="262.8">4</text>
<text x="379.2" y="261.1">PC14-OSC32_IN</text>
<text x="421.4" y="261.1">PA12</text>
<text x="431" y="262.8">33</text>
<text x="431" y="259.3">34</text>
<text x="445.1" y="262.4">ICG_T1</text>
<text x="375.7" y="266.3">5</text>
<text x="375.7" y="269.9">6</text>
<text x="379.2" y="264.6">PC15-OSC32_OUT</text>
<text x="379.2" y="268.1">PF0-OSC_IN</text>
<text x="421.4" y="268.1">PA10</text>
<text x="421.4" y="264.6">PA11</text>
<text x="431" y="269.9">31</text>
<text x="431" y="266.3">32</text>
<text x="445.6" y="269.3">TX1</text>
<text x="445.6" y="265.8">RX1</text>
<text x="368" y="272.9">RST 7</text>
<text x="379.2" y="271.6">PF1-OSC_OUT</text>
<text x="379.2" y="275.2">PG10-NRST</text>
<text x="423.4" y="275.2">PA8</text>
<text x="423.4" y="271.6">PA9</text>
<text x="431" y="273.4">30</text>
<text x="457.9" y="272.9">SCL_3</text>
<text x="194.1" y="278.9" transform="rotate(-90 194.1 278.9)">7</text>
<text x="362.7" y="276.4">ADC_OS 8</text>
<text x="364.5" y="279.9">SH_T2</text>
<text x="375.7" y="280.5">9</text>
<text x="379.2" y="278.7">PA0</text>
<text x="421.4" y="278.7">PB15</text>
<text x="431" y="280.5">28</text>
<text x="431" y="276.9">29</text>
<text x="457.9" y="279.9">SDA_LCD</text>
<text x="145.7" y="285.2">5V</text>
<text x="177.5" y="285.2">5V_in 2</text>
<text x="186.9" y="282.2">1</text>
<text x="190.4" y="284">1</text>
<text x="190.4" y="287.5">2</text>
<text x="195.8" y="282.4" transform="rotate(-90 195.8 282.4)">7</text>
<text x="360.9" y="283.5">T15_LED10</text>
<text x="373.7" y="287.5">11</text>
<text x="379.2" y="282.2">PA1</text>
<text x="379.2" y="285.7">PA2</text>
<text x="421.4" y="285.7">PB13</text>
<text x="421.4" y="282.2">PB14</text>
<text x="431" y="287.5">26</text>
<text x="431" y="284">27</text>
<text x="457.9" y="283.5">SCL_LCD</text>
<text x="138.7" y="288.7">SDA_3</text>
<text x="138.7" y="292.3">SCL_3</text>
<text x="186.9" y="289.3">3</text>
<text x="186.9" y="292.8">4</text>
<text x="190.4" y="291">3</text>
<text x="360.9" y="290.5">DAC_1</text>
<text x="373.7" y="291">12</text>
<text x="379.2" y="289.3">PA3</text>
<text x="379.2" y="292.8">PA4</text>
<text x="421.4" y="292.8">PB11</text>
<text x="421.4" y="289.3">PB12</text>
<text x="431" y="291">25</text>
<text x="447.4" y="290.5">BEEPER</text>
<text x="138.7" y="295.8">DAC_1</text>
<text x="186.9" y="296.3">5</text>
<text x="190.4" y="294.6">4</text>
<text x="190.4" y="298.1">5</text>
<text x="195.8" y="298.9" transform="rotate(-90 195.8 298.9)">6</text>
<text x="194.1" y="302.4" transform="rotate(-90 194.1 302.4)">6</text>
<text x="386" y="304.4" transform="rotate(-90 386 304.4)">PA5</text>
<text x="389.5" y="304.4" transform="rotate(-90 389.5 304.4)">PA6</text>
<text x="393" y="304.4" transform="rotate(-90 393 304.4)">PA7</text>
<text x="396.6" y="304.4" transform="rotate(-90 396.6 304.4)">PB0</text>
<text x="400.1" y="304.4" transform="rotate(-90 400.1 304.4)">PB1</text>
<text x="403.6" y="304.4" transform="rotate(-90 403.6 304.4)">PB2</text>
<text x="407.1" y="304.4" transform="rotate(-90 407.1 304.4)">VSSA</text>
<text x="410.7" y="304.4" transform="rotate(-90 410.7 304.4)">VREF+</text>
<text x="417.7" y="304.4" transform="rotate(-90 417.7 304.4)">PB10</text>
<text x="424.8" y="304.4" transform="rotate(-90 424.8 304.4)">VDD</text>
<text x="384.6" y="309.4" transform="rotate(-90 384.6 309.4)">13</text>
<text x="391.6" y="309.4" transform="rotate(-90 391.6 309.4)">15</text>
<text x="395.1" y="309.4" transform="rotate(-90 395.1 309.4)">16</text>
<text x="398.7" y="309.4" transform="rotate(-90 398.7 309.4)">17</text>
<text x="402.2" y="309.4" transform="rotate(-90 402.2 309.4)">18</text>
<text x="405.7" y="309.4" transform="rotate(-90 405.7 309.4)">19</text>
<text x="409.3" y="309.4" transform="rotate(-90 409.3 309.4)">20</text>
<text x="416.3" y="309.4" transform="rotate(-90 416.3 309.4)">22</text>
<text x="423.4" y="309.4" transform="rotate(-90 423.4 309.4)">24</text>
<text x="408.7" y="318.9" transform="rotate(-90 408.7 318.9)">3.3V</text>
<text x="412.3" y="318.9" transform="rotate(-90 412.3 318.9)">3.3V</text>
<text x="422.8" y="318.9" transform="rotate(-90 422.8 318.9)">3.3V</text>
<text x="384" y="326" transform="rotate(-90 384 326)">MOTION</text>
<text x="394.6" y="336.5" transform="rotate(-90 394.6 336.5)">FM_T3</text>
<text x="387.6" y="343.6" transform="rotate(-90 387.6 343.6)">SCL2_LA</text>
<text x="391.1" y="343.6" transform="rotate(-90 391.1 343.6)">SCA2_LA</text>
<text x="67" y="358.1">1</text>
<text x="70.5" y="359.8">VLD</text>
<text x="67" y="361.6">2</text>
<text x="67" y="365.1">3</text>
<text x="70.5" y="363.4">VDDA</text>
<text x="103.9" y="363.4">MOTION</text>
<text x="118.7" y="365.1">6</text>
<text x="118.7" y="361.6">7</text>
<text x="149.3" y="364.6">SCA2_LA</text>
<text x="149.3" y="361.1">MOTION</text>
<text x="70.5" y="366.9">Vdd</text>
<text x="110.7" y="366.9">SCA</text>
<text x="111.1" y="370.4">SCL</text>
<text x="118.7" y="368.7">5</text>
<text x="149.3" y="368.1">SCL2_LA</text>
</g>
<g font-size="3.2" fill="#f00">
<text x="98.3" y="116.4">VCC</text>
<text x="106.4" y="114.7">14</text>
<text x="437" y="116.4">VCC</text>
<text x="445.1" y="114.7">7</text>
<text x="97.9" y="137.6">VDD</text>
<text x="106.4" y="135.8">8</text>
<text x="286.6" y="165.8">VDD</text>
<text x="295.1" y="164">4</text>
<text x="384.6" y="234.8" transform="rotate(-90 384.6 234.8)">48</text>
<text x="385.6" y="243.3" transform="rotate(-90 385.6 243.3)">VDD</text>
<text x="423" y="257.5">VSS</text>
<text x="431" y="255.8">35</text>
<text x="414.2" y="304.4" transform="rotate(-90 414.2 304.4)">VDDA</text>
<text x="421.3" y="304.4" transform="rotate(-90 421.3 304.4)">VSS</text>
<text x="412.8" y="309.4" transform="rotate(-90 412.8 309.4)">21</text>
<text x="419.8" y="309.4" transform="rotate(-90 419.8 309.4)">23</text>
<text x="105.5" y="359.8">ID_SEL</text>
<text x="118.7" y="358.1">8</text>
</g>
</svg>
